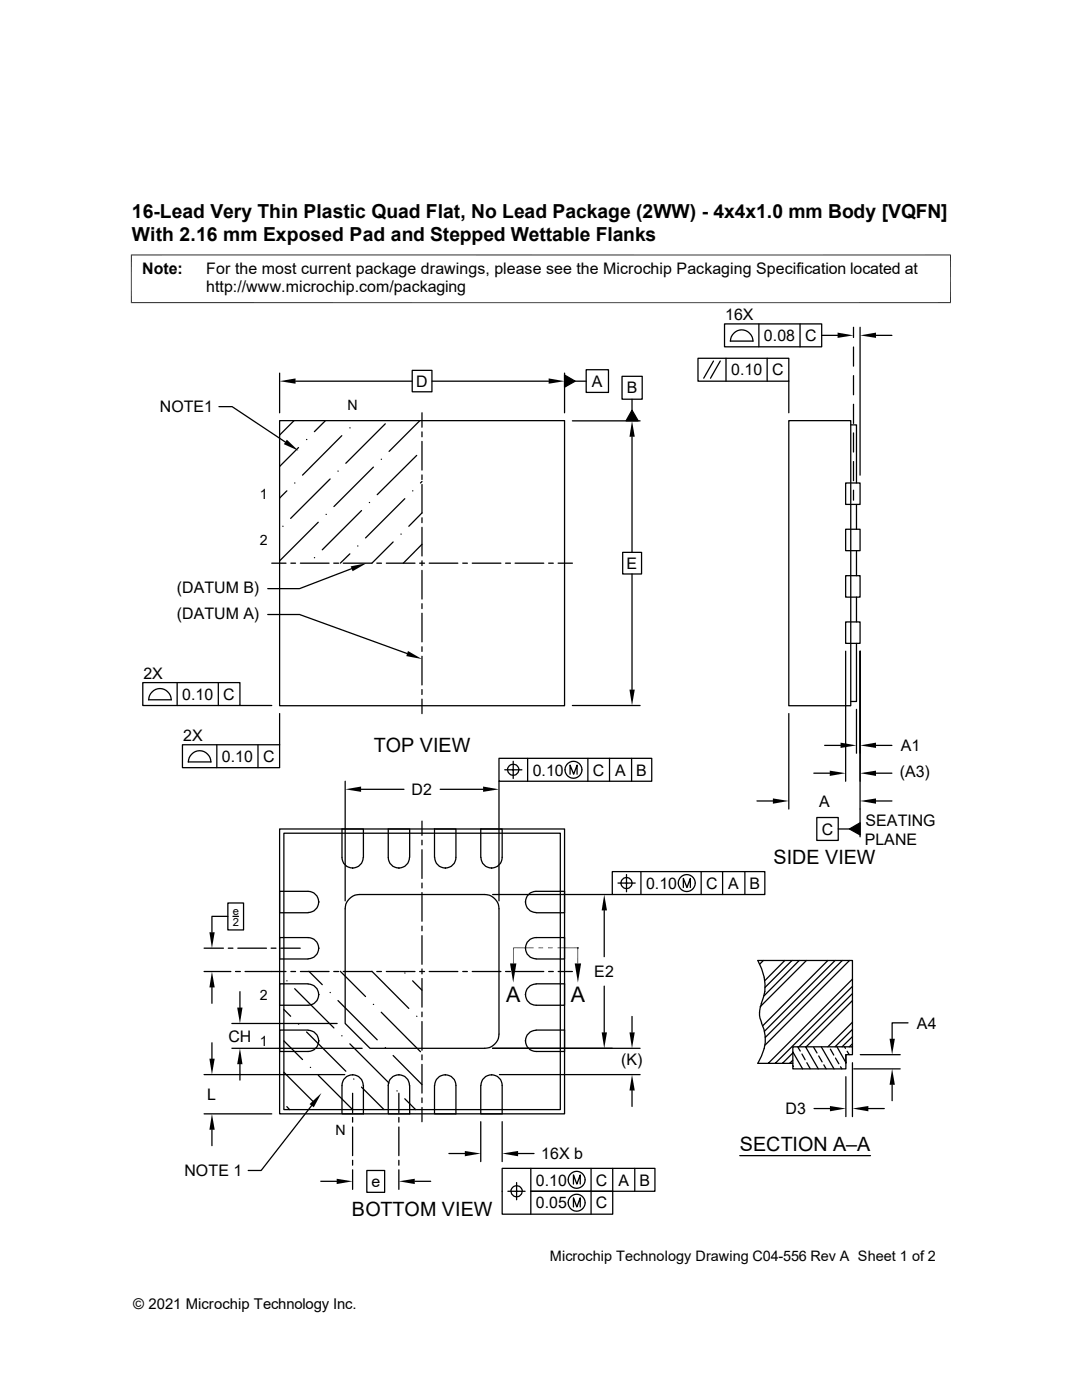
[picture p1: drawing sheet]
<svg xmlns="http://www.w3.org/2000/svg" width="216mm" height="279mm" viewBox="0 0 216 279" stroke-linecap="round" stroke-linejoin="round" font-family="sans-serif">
<g fill="none" stroke="#000" stroke-width=".25">
<path d="M55.8 74.5v7.9M59 76.1h23.3M82.3 73.9h3.9v4.3h-3.9zM86.2 76.1h23.3M112.6 74.8l2.2 1.3-2.2 1.2zM112.6 74.5v7.9M114.8 76.1h2.2M117 73.8h4.4v4.5h-4.4zM124.1 75.1h4v4.6h-4zM126.1 79.7v2.2M139.3 71.5h18.1v4.6h-18.1zM142.4 72.1l-2 3.4"/>
<path d="M143.7 72.1l-1.9 3.4M144.6 64.6h19.4v4.6h-19.4zM144.9 71.5v4.6M145.7 68.1h4.6M145.8 68.1a2.24 2.24 0 0 1 2.2-2.3 2.24 2.24 0 0 1 2.2 2.3M151.4 64.6v4.6M153.1 71.5v4.6M157.4 76.1v6.3M159.6 64.6v4.6M164 66.9h3.1M170.3 65.3v2.1M170.3 69.3v3.8"/>
<path d="M170.3 75v3.8M171.6 65.3v29.5M174.8 66.9h3.2M43.7 81.2h2.6l10.6 7M55.8 83.9h56.8v56.9h-56.8zM57.2 98l-1.4 1.4M58.7 83.9l-2.9 2.9M58.8 96.4h.1M59.6 89.3l-3.8 3.8M61.2 87.7h.1M64.9 83.9l-2.2 2.2M65.9 95.6l-7.9 7.9"/>
<path d="M67.4 94h.1M68.2 87l-7.8 7.8M69.8 85.4h.1M74.5 93.2l-7.9 7.9M76.1 91.7h.1M76.9 84.6l-7.9 7.9M80.8 99.5l-7.9 7.9M82.3 98h.1M83.1 90.9l-7.8 7.8M83.8 83.9l-6.2 6.2M84.2 82.4v2.9M84.2 86.2v1"/>
<path d="M84.2 88.1v5.7M84.2 94.8v.9M84.2 96.7v5.7M84.2 96.1l-.3 .3M114.2 84h13.5M126.1 87.2v23M126.1 81.9l1.2 2.1h-2.4zM157.4 83.9h12.4v56.9h-12.4zM168.7 96.4h2.9v4.3h-2.9zM169.8 84.8h1.1v11.6M170.3 80.7v3.8M170.3 86.4v3.8"/>
<path d="M170.3 92.1v3.8M170.3 97.8v2M54.2 112.4h2.9M56.4 105h.1M58 112.4h1M59.9 112.4h5.8M62.7 111.3h.1M63.5 104.2l-7.7 7.7M65.1 102.7h.1M66.6 112.4h1M69.8 110.5l-1.9 1.9M70.1 113.5l-10.3 4h-6.4"/>
<path d="M71.4 109h.1M72.1 101.9l-7.8 7.8M73.7 100.3h.1M75.2 112.4h.9M77.1 112.4h5.7M78.4 108.2l-4.2 4.2h-5.7M80 106.6h.1M83.7 112.4h1M84.2 103.3v1M84.2 105.2v5.8M84.2 111.9v1M84.2 113.8v5.7"/>
<path d="M84.2 102.4l-2.6 2.6M84.2 108.6l-3.7 3.8M85.6 112.4h5.8M92.3 112.4h1M94.2 112.4h5.7M100.9 112.4h1M102.8 112.4h5.7M109.5 112.4h.9M111.4 112.4h2.8M124.2 110.2h3.8v4.4h-3.8zM126.1 114.6v23M168.7 114.9h2.9v4.3h-2.9z"/>
<path d="M168.7 105.6h2.9v4.3h-2.9zM170.9 100.7v4.9M170.9 109.9v5M170.9 119.2v4.9M28.5 136.2h19.4v4.6h-19.4zM29.6 139.7h4.6M29.7 139.7a2.24 2.24 0 0 1 2.2-2.3 2.24 2.24 0 0 1 2.3 2.3M35.3 136.2v4.6M43.6 136.2v4.6M53.4 122.6h6.4l21.4 7.8M84.2 139.5v2.9M84.2 120.5v1"/>
<path d="M84.2 122.4v5.7M84.2 129.1v.9M84.2 131v5.7M84.2 137.6v1M168.7 124.1h2.9v4.3h-2.9zM168.7 130v25.9M170.9 128.4v11.6h-1.1M171.6 130v37M36.4 148.6h19.4v4.6h-19.4zM37.5 152.1h4.6a2.24 2.24 0 0 0-2.3-2.3 2.24 2.24 0 0 0-2.2 2.3M43.3 148.6v4.6M47.9 140.8h6.3"/>
<path d="M51.5 148.6v4.6M55.8 142.4v6.2M68.9 155.9v23.9M72.1 157.5h8.5M87.8 157.5h8.6M99.6 151.3h30.4v4.6h-30.4zM99.6 155.9v23.9M100.7 153.6h3.4M101.3 153.6a1.14 1.14 0 0 1 1.1-1.1 1.14 1.14 0 0 1 1.1 1.1M101.3 153.6a1.1 1.1 0 0 0 1.1 1.1 1.1 1.1 0 0 0 1.1-1.1M102.4 151.9v3.5M105.3 151.3v4.6"/>
<path d="M113.7 154.5v-1.8l.8 1.8 .6-1.8v1.8M114.2 140.8h13.5M117.3 151.3v4.6M121.6 151.3v4.6M126 151.3v4.6M151 159.9h3.2M157.4 142.4v19.1M162.4 154.3h3.2M164.5 148.8h3.2M170.9 141.6v8.7M174.8 148.8h3.2M174.8 154.3h3.2"/>
<path d="M174.8 159.9h3.2M55.8 165.4h56.8v56.9h-56.8zM56.6 166.3h55.2v55.1h-55.2zM69.7 179.4a2.63 2.63 0 0 1 2-.9h25a2.89 2.89 0 0 1 2.9 2.9v25a2.89 2.89 0 0 1-2.9 2.8h-22.9l-4.9-4.9v-22.9a2.55 2.55 0 0 1 .8-2zM70.4 173.3h.1M72.5 171.1a2.17 2.17 0 0 1-2.1 2.1M72.5 171.1v-5.7h-4.3v5.7a2.17 2.17 0 0 0 2.2 2.1M79.6 173.3h.1M81.7 171.1a2.17 2.17 0 0 1-2.1 2.1M81.7 171.1v-5.7h-4.2v5.7a2.17 2.17 0 0 0 2.1 2.1M84.2 163.9v2.8M84.2 167.7v.9"/>
<path d="M84.2 169.6v5.7M84.2 176.2v1M84.2 178.1v5.8M86.7 171.1v-5.7h4.3v5.7a2.17 2.17 0 0 1-2.1 2.1M86.7 171.1a2.17 2.17 0 0 0 2.2 2.1M88.9 173.3h.1M95.9 171.1v-5.7h4.3v5.7a2.17 2.17 0 0 1-2.1 2.1M96 171.1a2.17 2.17 0 0 0 2.1 2.1M98.1 173.3h.1M98.3 178.5h23.9M122.2 173.9h30.4v4.6h-30.4zM123.3 176.2h3.4"/>
<path d="M125 174.5v3.5M127.9 173.9v4.6M136.4 177.1v-1.8l.7 1.8 .7-1.8v1.8M139.9 173.9v4.6M144.2 173.9v4.6M148.6 173.9v4.6M163 163.2h4.3v4.5h-4.3zM167.3 165.4h2.2M169.5 165.4l2.1-1.2v2.4zM40.7 189.2h3.9M40.7 193.9h5.4M42.3 197.1v3.1"/>
<path d="M45.5 180.2h3.1v5.4h-3.1zM45.5 182.9h-3.2v3.2M45.6 189.2h.9M46.5 182.9h1.1M47 193.9h1M47.5 189.2h5.7M47.9 197.9v3.2M54.1 189.2h1M56 189.2h3.9M57.1 193.9h-8.2M57.2 195.7h.1M58 193.9h1"/>
<path d="M58.8 197.3l7.8 7.8M59.9 193.9h5.8M61.5 196.3h-5.7v4.3h5.7a2.17 2.17 0 0 0 2.1-2.1M61.5 196.4a2.17 2.17 0 0 1 2.1 2.1M61.6 193.8l2.7 2.7M63.6 180a2.17 2.17 0 0 1-2.1 2.1M63.6 180a2.17 2.17 0 0 0-2.1-2.1h-5.7v4.3h5.7M63.6 189.2a2.17 2.17 0 0 1-2.1 2.1M63.6 189.2a2.17 2.17 0 0 0-2.1-2.1h-5.7v4.3h5.7M63.6 198.5h.1M63.6 189.2h.1M63.6 180h.1"/>
<path d="M65.9 198.1h.1M66.6 193.9h1M67.4 199.7l7.9 7.8M67.9 193.8l5 5.1M68.5 193.9h5.7M74.2 193.8l7.4 7.5M75.2 193.9h.9M77.1 193.9h5.7M80.8 194.2h.1M82.3 195.7l1.9 1.9M83.7 193.9h1M84.2 184.8v1"/>
<path d="M84.2 186.7v5.7M84.2 193.4v1M84.2 195.3v5.7M85.6 193.9h5.8M92.3 193.9h1M94.2 193.9h5.7M100.9 193.9h1M102.8 193.9h5.7M104.8 198.5h.1M104.8 189.2h.1M104.8 180h.1M104.9 189.2a2.17 2.17 0 0 0 2.1 2.1"/>
<path d="M104.9 180a2.17 2.17 0 0 0 2.1 2.1M104.9 189.2a2.17 2.17 0 0 1 2.1-2.1h5.6v4.3h-5.6M104.9 180a2.17 2.17 0 0 1 2.1-2.1h5.6v4.3h-5.6M107 196.4a2.17 2.17 0 0 0-2.1 2.1M107 196.3h5.6v4.3h-5.6a2.17 2.17 0 0 1-2.1-2.1M109.5 193.9h.9M111.4 193.9h2.8M115.3 189.2h.1M120.6 181.7v9.2M120.6 196.8v9.2M152.3 191.7l-.7 .7M156.6 191.7l-4 4"/>
<path d="M158 191.7l-5.3 5.4M159.5 191.7l-7.1 7.1M160.9 191.7l-9.2 9.2M165.2 191.7l-13 13M166.6 191.7l-14.1 14.1M168.1 191.7l-15.4 15.4M169.5 191.7l-16.8 16.9M170.1 195.4l-16.8 16.8M170.1 196.9l-15.4 15.3M170.1 198.3l-10.7 10.6M170.1 199.7l-9.2 9.2M40.7 214.5h28.1"/>
<path d="M42.3 208.1v3.2M46.3 209.2h26M46.3 204.3h21M47.9 212.4v3.2M56.6 214l6.1 6.1M56.6 207.7l3.8 3.8M56.6 201.5l1.4 1.3M59.6 204.4h.1M61.2 206l7.8 7.8M61.5 205.6h-5.7v4.2h5.7a2.17 2.17 0 0 0 2.1-2.1M61.5 205.6a2.17 2.17 0 0 1 2.1 2.1M61.9 213h.1"/>
<path d="M63.5 214.6l6.9 6.8M63.6 207.7h.1M68.2 206.7h.1M69.8 208.3l7.8 7.9M70.4 218.2v3.8M70.4 214.5h.1M70.6 215.3h.1M72.1 217l4.5 4.4M72.5 216.6v5.7h-4.3v-5.7a2.12 2.12 0 0 1 2.2-2.1 2.12 2.12 0 0 1 2.1 2.1M74.5 200.4h.1M76.1 202l7.8 7.9M76.9 209.1h.1"/>
<path d="M78.4 210.7l5.8 5.8M79.2 217.7h.1M79.6 214.5h.1M79.6 218.2v3.8M80.8 219.3l2.1 2.1M81.7 216.6v5.7h-4.2v-5.7a2.12 2.12 0 0 1 2.1-2.1 2.12 2.12 0 0 1 2.1 2.1M83.1 202.8h.1M84.2 202v.9M84.2 203.9v5.7M84.2 210.5v1M84.2 212.4v5.7M84.2 219.1v.9"/>
<path d="M86.7 216.6v5.7h4.3v-5.7a2.12 2.12 0 0 0-2.1-2.1 2.12 2.12 0 0 0-2.2 2.1M88.9 214.5h.1M95.9 216.6v5.7h4.3v-5.7a2.12 2.12 0 0 0-2.1-2.1 2.12 2.12 0 0 0-2.1 2.1M98.1 214.5h.1M98.3 209.2h29.4M99.7 214.5h28M104.8 207.7h.1M107 205.6a2.17 2.17 0 0 0-2.1 2.1M107 205.6h5.6v4.2h-5.6a2.17 2.17 0 0 1-2.1-2.1M126.1 202.9v3.1M126.1 217.6v3.2M151.9 200.3a9.2 9.2 0 0 0-.7-8.6h18.9v17.2"/>
<path d="M151.9 200.3a4.7 4.7 0 0 0 .1 3.8M151.9 204.1a8 8 0 0 1-.7 8.1h7M158.2 210.1l-2.1 2.1M158.2 211.6l-.6 .6M158.2 209.9l1.9 3.4M158.2 212.6l.1 .3M158.2 208.9h11.9v1.6h-1.3v2.8h-10.6zM159.2 208.9l.5 .9M160 210.4l.7 1.1M160.7 208.9l2.6 4.4M161 212.1l.7 1.2M162.3 209l.7 1.1"/>
<path d="M163.4 210.7l.6 1.2M163.9 208.9l2.5 4.4M164.4 212.5l.4 .8M165.7 209.4l.7 1.2M166.7 211.2l.7 1.1M167 208.9l1.8 3.1M167.7 212.9l.3 .4M168.5 208.9l.2 .3M168.8 210.5v1.7M168.8 214.9v7.9M169 209.8l.5 .7M170.1 204l-4.9 4.9"/>
<path d="M170.1 205.4l-3.5 3.5M170.1 206.9l-2.1 2M170.1 208.3l-.6 .6M170.1 212.1v10.7M170.3 213.3h9.3M171.7 210.5h7.9M178 216.5v3.2M181.2 204.1h-3.2v3.2M40.7 222.3h13.5M42.3 225.5v3.1M57.2 220.9l.6 .5M62.2 220.6l-10.1 13h-2.6"/>
<path d="M64 235.8h3.2M70.4 223v.9M70.4 224.9v5.7M70.4 231.6v.9M70.4 233.5v3.9M73.2 233.6h3.6v4.4h-3.6zM79.6 223v.9M79.6 224.9v5.7M79.6 231.6v.9M79.6 233.5v3.9M82.8 235.8h3.1M84.2 221v2.9"/>
<path d="M89.6 230.2h3.2M95.9 223.9v7.9M100.2 223.9v7.9M101.3 237.7h3.5M101.9 237.7a1.14 1.14 0 0 1 1.2-1.1 1.14 1.14 0 0 1 1.1 1.1M102 237.7a1.1 1.1 0 0 0 1.1 1.1 1.1 1.1 0 0 0 1.1-1.1M103.1 236v3.4M103.4 230.2h3.2M105.9 233.2v4.5h16.4v4.6h-22.1v-9.1h30.5v4.5h-24.8v4.6M114.4 236.3v-1.8l.7 1.8 .7-1.8v1.8M117.9 233.2v9.1M122.3 233.2v4.5"/>
<path d="M126.7 233.2v4.5M147.6 230.6h26.1M162.4 221.2h3.2M173.3 221.2h3.1M114.4 240.9v-1.8l.7 1.8 .7-1.8v1.8"/>
<circle cx="114.4" cy="153.6" r="1.69"/>
<circle cx="125" cy="176.2" r="1.11"/>
<circle cx="137" cy="176.2" r="1.69"/>
<circle cx="115.1" cy="235.5" r="1.69"/>
<circle cx="115.1" cy="240" r="1.69"/>
</g>
<g fill="#000">
<path d="M55.8 76.1l3.2-.6v1.1zM109.5 75.5l3.1 .6-3.1 .5zM112.6 74.8l2.2 1.3-2.2 1.2zM167.1 66.4l3.2 .5-3.2 .5zM171.6 66.9l3.2-.5v1zM57.2 87.8l2.4 2.2-3-1.4zM126.1 84l.6 3.2h-1.1zM126.1 81.9l1.2 2.1h-2.4zM70 113l3.2-.6-2.8 1.6zM81.4 129.9l2.8 1.6-3.1-.6zM125.6 137.6h1.1l-.6 3.2zM68.9 157.5l3.2-.5v1z"/>
<path d="M96.4 157l3.2 .5-3.2 .5zM154.2 159.3l3.2 .6-3.2 .5zM165.6 153.8l3.1 .5-3.1 .6zM167.7 148.2l3.2 .6-3.2 .5zM171.6 159.9l3.2-.6v1.1zM171.6 154.3l3.2-.5v1.1zM171.6 148.8l3.2-.6v1.1zM169.5 165.4l2.1-1.2v2.4zM42.3 193.9l.5 3.2h-1zM41.8 186.1h1l-.5 3.1zM101.8 192.3h1.2l-.6 3.8zM107.4 189.1h1l-1 .1z"/>
<path d="M107.4 189.2l1-.1v.1zM109.3 189.1h1l-1 .1zM109.3 189.2l1-.1v.1zM114.7 192.3h1.3l-.7 3.8zM120.6 178.5l.5 3.2h-1zM41.8 211.3h1l-.5 3.2zM47.3 201.1h1.1l-.5 3.2zM47.9 209.2l.5 3.2h-1.1zM120.1 206h1l-.5 3.2zM126.1 214.5l.6 3.1h-1.1zM125.6 206h1.1l-.6 3.2zM178 213.3l.6 3.2h-1.1z"/>
<path d="M177.5 207.3h1.1l-.6 3.2zM42.3 222.3l.5 3.2h-1zM61.8 220.3l2.3-2.2-1.5 2.9zM67.2 235.2l3.2 .6-3.2 .5zM79.6 235.8l3.2-.6v1.1zM92.8 229.7l3.1 .5-3.1 .6zM100.2 230.2l3.2-.5v1.1zM165.6 220.7l3.2 .5-3.2 .6zM170.1 221.2l3.2-.5v1.1z"/>
</g>
<path d="M26.1 50.9h163.6M26.2 50.8v9.7M189.7 50.8v9.7M26.1 60.4h163.6M102.4 189.2h4.1M102.4 189.2v3.1M111.3 189.2h4M115.3 189.2v3.1M115.3 189.1v.1" fill="none" stroke="#000" stroke-width=".2"/>
<g font-size="4.3">
<text x="101" y="199.9">A</text>
<text x="113.9" y="199.9">A</text>
</g>
<g font-size="3.9">
<text x="26.3" y="43.5">16-Lead Very Thin Plastic Quad Flat, No Lead Package (2WW) - 4x4x1.0 mm Body [VQFN]</text>
<text x="26.3" y="48">With 2.16 mm Exposed Pad and Stepped Wettable Flanks</text>
<text x="74.6" y="150.2">TOP VIEW</text>
<text x="154.3" y="172.4">SIDE VIEW</text>
<text x="147.6" y="229.8">SECTION A–A</text>
<text x="70.2" y="242.7">BOTTOM VIEW</text>
</g>
<g font-size="3.2">
<text x="28.4" y="54.7">Note:</text>
<text x="41.1" y="58.3">http://www.microchip.com/packaging</text>
<text x="41.1" y="54.7">For the most current package drawings, please see the Microchip Packaging Specification located at</text>
<text x="144.7" y="63.9">16X</text>
<text x="152.4" y="68.1">0.08</text>
<text x="160.7" y="68.1">C</text>
<text x="83" y="77.2">D</text>
<text x="118.1" y="77.2">A</text>
<text x="145.9" y="74.9">0.10</text>
<text x="154.1" y="74.9">C</text>
<text x="31.9" y="82.3">NOTE1</text>
<text x="125.1" y="78.5">B</text>
<text x="125" y="113.5">E</text>
<text x="35.3" y="118.3">(DATUM B)</text>
<text x="35.3" y="123.4">(DATUM A)</text>
<text x="28.6" y="135.5">2X</text>
<text x="36.4" y="139.7">0.10</text>
<text x="44.5" y="139.7">C</text>
<text x="36.6" y="147.8">2X</text>
<text x="179.7" y="149.9">A1</text>
<text x="44.3" y="152">0.10</text>
<text x="52.5" y="152.1">C</text>
<text x="106.3" y="154.8">0.10</text>
<text x="118.3" y="154.8">C</text>
<text x="122.8" y="154.8">A</text>
<text x="126.9" y="154.8">B</text>
<text x="179.5" y="155.1">(A3)</text>
<text x="82.1" y="158.7">D2</text>
<text x="163.4" y="161">A</text>
<text x="164" y="166.6">C</text>
<text x="172.7" y="164.9">SEATING</text>
<text x="172.6" y="168.7">PLANE</text>
<text x="128.9" y="177.4">0.10</text>
<text x="140.9" y="177.4">C</text>
<text x="145.3" y="177.4">A</text>
<text x="149.5" y="177.4">B</text>
<text x="118.6" y="195">E2</text>
<text x="45.6" y="207.9">CH</text>
<text x="183" y="205.3">A4</text>
<text x="124" y="212.6">(K)</text>
<text x="41.4" y="219.5">L</text>
<text x="156.7" y="222.4">D3</text>
<text x="108" y="231.4">16X b</text>
<text x="36.8" y="234.7">NOTE 1</text>
<text x="74.1" y="236.9">e</text>
<text x="106.9" y="236.6">0.10</text>
<text x="118.9" y="236.6">C</text>
<text x="123.4" y="236.6">A</text>
<text x="127.6" y="236.6">B</text>
<text x="106.9" y="241.2">0.05</text>
<text x="118.9" y="241.2">C</text>
</g>
<text font-size="3" x="26.6" y="261.3">© 2021 Microchip Technology Inc.</text>
<text font-size="2.9" x="109.7" y="251.7">Microchip Technology Drawing C04-556 Rev A Sheet 1 of 2</text>
<g font-size="2.8">
<text x="69.3" y="81.9">N</text>
<text x="51.9" y="99.6">1</text>
<text x="51.9" y="108.8">2</text>
<text x="51.9" y="199.5">2</text>
<text x="51.9" y="208.7">1</text>
<text x="67" y="226.4">N</text>
</g>
<g font-size="2.2">
<text x="46.4" y="182.6">e</text>
<text x="46.4" y="184.8">2</text>
</g>
</svg>
